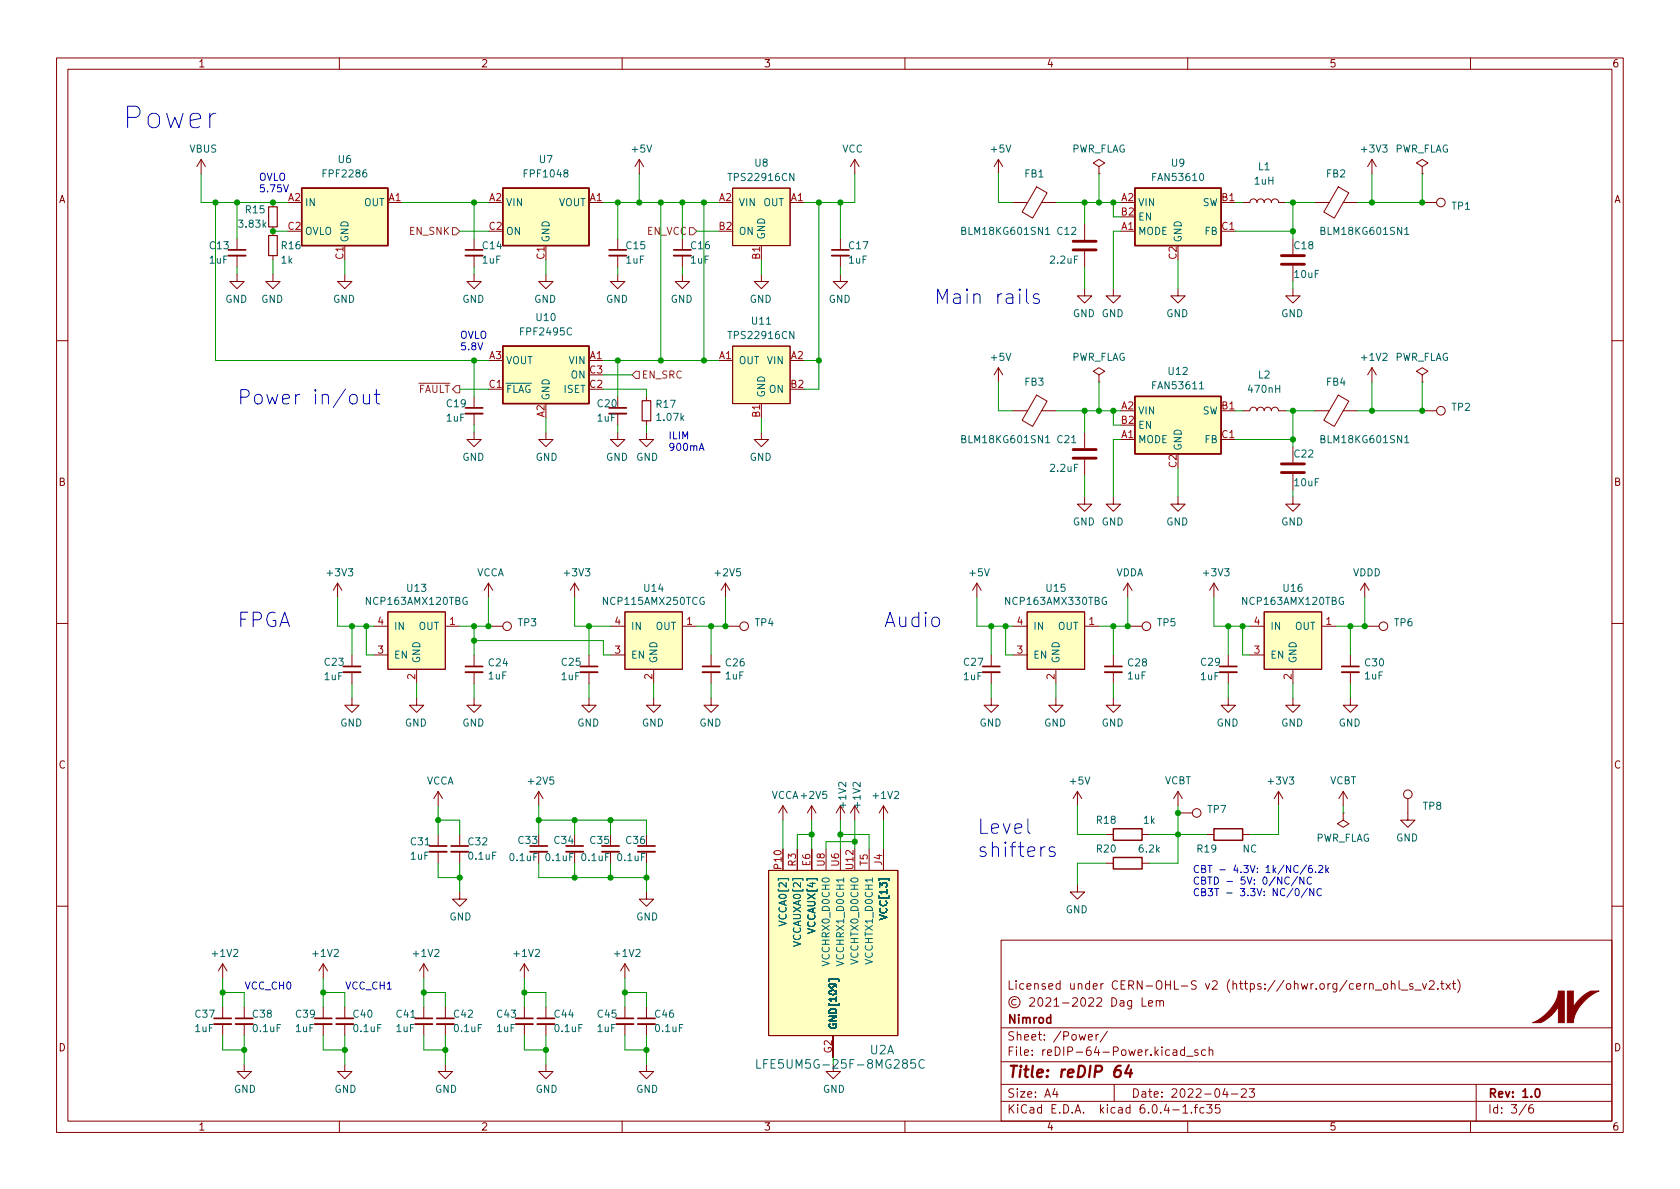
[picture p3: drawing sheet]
<svg xmlns="http://www.w3.org/2000/svg" width="297mm" height="210mm" viewBox="0 0 297 210" stroke-linecap="round" stroke-linejoin="round" font-family="sans-serif">
<g fill="none" stroke="#840000" stroke-width=".18">
<path d="M10 10.2h277v190.1h-277zM12 12.2h273v186.1h-273zM60 10.2v2M110 10.2v2M160 10.2v2M210 10.2v2M260 10.2v2M35.6 28.2l-.8 1.3M35.6 28.2v2.5M35.6 28.2l.7 1.3M48.3 35.8v.8M113 28.2l-.7 1.3"/>
<path d="M113 28.2v2.5M113 28.2l.8 1.3M129.5 33.3h10.2v10.1h-10.2zM151.1 28.2l.8 1.3M151.1 28.2v2.5M151.1 28.2l-.7 1.3M176.5 28.2v2.5M176.5 28.2l-.7 1.3M176.5 28.2l.8 1.3M179.1 35.8h2.6M183.3 33l1.8 1.1-2.5 4.5-1.9-1.1zM184.1 35.8h2.6"/>
<path d="M191.8 39.6v2.8M194.3 29.5l1-.7-1-.6-1 .6 1 .7v1.2M194.3 30.7h.1M219.7 35.8h1.3a.64 .64 0 0 1 .6-.6 .64 .64 0 0 1 .6 .6 .64 .64 0 0 1 .7-.6 .64 .64 0 0 1 .6 .6 .64 .64 0 0 1 .7-.6 .64 .64 0 0 1 .6 .6 .64 .64 0 0 1 .6-.6 .64 .64 0 0 1 .7 .6h1.2M232.4 35.8h2.6M236.6 33l1.9 1.1-2.6 4.5-1.8-1.1zM237.5 35.8h2.5M242.6 28.2v2.5M242.6 28.2l-.8 1.3M242.6 28.2l.7 1.3M251.5 29.5l1-.7-1-.6-1.1 .6 1.1 .7v1.2M251.5 30.7h.1"/>
<path d="M251.5 35.8h2.5M41.9 48.5v1.3h-1.3l1.3 1.2 1.3-1.2h-1.3M41.9 42.2v2M41.9 45.2v2M48.3 48.5v1.3h-1.3l1.3 1.2 1.2-1.2h-1.2M48.3 40.1v1.6M48.3 45.2v.8M61 48.5v1.3h-1.3l1.3 1.2 1.2-1.2h-1.2M83.8 48.5v1.3h-1.3l1.3 1.2 1.3-1.2h-1.3M83.8 42.2v2M83.8 45.2v2M96.5 48.5v1.3h-1.3l1.3 1.2 1.3-1.2h-1.3"/>
<path d="M109.2 48.5v1.3h-1.3l1.3 1.2 1.3-1.2h-1.3M109.2 42.2v2M109.2 45.2v2M120.6 48.5v1.3h-1.2l1.2 1.2 1.3-1.2h-1.3M120.6 42.2v2M120.6 45.2v2M134.6 48.5v1.3h-1.3l1.3 1.2 1.3-1.2h-1.3M148.6 48.5v1.3h-1.3l1.3 1.2 1.3-1.2h-1.3M148.6 42.2v2M148.6 45.2v2M191.8 51v1.3h-1.3l1.3 1.3 1.2-1.3h-1.2M191.8 44.4v2.8"/>
<path d="M196.8 51v1.3h-1.2l1.2 1.3 1.3-1.3h-1.3M208.3 51v1.3h-1.3l1.3 1.3 1.2-1.3h-1.2M228.6 51v1.3h-1.3l1.3 1.3 1.3-1.3h-1.3M228.6 42.2v2.8M228.6 47v2.8M10 60.2h2M83.8 76.4v1.3h-1.3l1.3 1.3 1.3-1.3h-1.3M83.8 70.1v2M83.8 73.1v2.1M96.5 76.4v1.3h1.3l-1.3 1.3-1.3-1.3h1.3M109.2 76.4v1.3h-1.3l1.3 1.3 1.3-1.3h-1.3M114.3 76.4v1.3h1.3l-1.3 1.3-1.3-1.3h1.3"/>
<path d="M114.3 70.1v.8M114.3 74.4v.8M129.5 61.2h10.2v10.2h-10.2zM134.6 76.4v1.3h-1.3l1.3 1.3 1.3-1.3h-1.3M176.5 65l-.7 1.3M176.5 65v2.6M176.5 65l.8 1.3M179.1 72.6h2.6M183.3 69.9l1.8 1-2.5 4.5-1.9-1.1zM184.1 72.6h2.6M191.8 76.4v2.8M194.3 66.3l1-.6-1-.7-1 .7 1 .6v1.3"/>
<path d="M194.3 67.6h.1M219.7 72.6h1.3a.64 .64 0 0 1 .6-.6 .64 .64 0 0 1 .6 .6 .64 .64 0 0 1 .7-.6 .64 .64 0 0 1 .6 .6 .64 .64 0 0 1 .7-.6 .64 .64 0 0 1 .6 .6 .64 .64 0 0 1 .6-.6 .64 .64 0 0 1 .7 .6h1.2M228.6 79v2.8M232.4 72.6h2.6M236.6 69.9l1.9 1-2.6 4.5-1.8-1.1zM237.5 72.6h2.5M242.6 65l-.8 1.3M242.6 65v2.6M242.6 65l.7 1.3M251.5 66.3l1-.6-1-.7-1.1 .7 1.1 .6v1.3M251.5 67.6h.1M251.5 72.6h2.5"/>
<path d="M285 60.2h2M191.8 87.9v1.2h-1.3l1.3 1.3 1.2-1.3h-1.2M191.8 81.3v2.8M196.8 87.9v1.2h-1.2l1.2 1.3 1.3-1.3h-1.3M208.3 87.9v1.2h-1.3l1.3 1.3 1.2-1.3h-1.2M228.6 87.9v1.2h-1.3l1.3 1.3 1.3-1.3h-1.3M228.6 83.8v2.8M10 110.2h2M59.7 103.1l-.8 1.3M59.7 103.1v2.6M59.7 103.1l.8 1.3M62.2 115.8v2.1"/>
<path d="M62.2 118.9v2M66 110.7h2.6M66 115.8h2.6M68.6 108.2h10.1v10.2h-10.1zM73.7 118.4v2.5M78.7 110.7h2.6M83.8 115.8v2.1M83.8 118.9v2M86.4 110.7h2.5M86.4 103.1l-.8 1.3M86.4 103.1v2.6M86.4 103.1l.7 1.3"/>
<path d="M101.6 103.1l-.8 1.3M101.6 103.1v2.6M101.6 103.1l.8 1.3M104.1 115.8v2.1M104.1 118.9v2M107.9 110.7h2.6M107.9 115.8h2.6M110.5 108.2h10.1v10.2h-10.1zM115.6 118.4v2.5M120.6 110.7h2.6M125.7 115.8v2.1M125.7 118.9v2"/>
<path d="M128.3 110.7h2.5M128.3 103.1l-.8 1.3M128.3 103.1v2.6M128.3 103.1l.7 1.3M172.7 103.1l-.7 1.3M172.7 103.1v2.6M172.7 103.1l.8 1.3M175.3 115.8v2.1M175.3 118.9v2M179.1 110.7h2.5M179.1 115.8h2.5M181.6 108.2h10.2v10.2h-10.2z"/>
<path d="M186.7 118.4v2.5M191.8 110.7h2.5M196.8 115.8v2.1M196.8 118.9v2M199.4 110.7h2.5M199.4 103.1l-.8 1.3M199.4 103.1v2.6M199.4 103.1l.8 1.3M214.6 103.1l-.7 1.3M214.6 103.1v2.6M214.6 103.1l.8 1.3M217.2 115.8v2.1"/>
<path d="M217.2 118.9v2M221 110.7h2.5M221 115.8h2.5M223.5 108.2h10.2v10.2h-10.2zM228.6 118.4v2.5M233.7 110.7h2.5M238.8 115.8v2.1M238.8 118.9v2M241.3 110.7h2.5M241.3 103.1l-.8 1.3M241.3 103.1v2.6M241.3 103.1l.8 1.3"/>
<path d="M285 110.2h2M62.2 123.4v1.3h-1.2l1.2 1.3 1.3-1.3h-1.3M73.7 123.4v1.3h-1.3l1.3 1.3 1.2-1.3h-1.2M77.5 139.9v2.6M77.5 139.9l-.8 1.3M77.5 139.9l.7 1.3M83.8 123.4v1.3h-1.3l1.3 1.3 1.3-1.3h-1.3M95.2 139.9l-.7 1.3M95.2 139.9v2.6M95.2 139.9l.8 1.3M104.1 123.4v1.3h-1.2l1.2 1.3 1.3-1.3h-1.3M115.6 123.4v1.3h-1.3l1.3 1.3 1.2-1.3h-1.2"/>
<path d="M125.7 123.4v1.3h-1.2l1.2 1.3 1.3-1.3h-1.3M175.3 123.4v1.3h-1.3l1.3 1.3 1.2-1.3h-1.2M186.7 123.4v1.3h-1.3l1.3 1.3 1.3-1.3h-1.3M190.5 139.9l-.8 1.3M190.5 139.9v2.6M190.5 139.9l.8 1.3M196.8 123.4v1.3h-1.2l1.2 1.3 1.3-1.3h-1.3M208.3 139.9l-.8 1.3M208.3 139.9v2.6M208.3 139.9l.7 1.3M217.2 123.4v1.3h-1.3l1.3 1.3 1.2-1.3h-1.2M226.1 139.9l-.8 1.3"/>
<path d="M226.1 139.9v2.6M226.1 139.9l.7 1.3M228.6 123.4v1.3h-1.3l1.3 1.3 1.3-1.3h-1.3M237.5 139.9l-.8 1.3M237.5 139.9v2.6M237.5 139.9l.8 1.3M238.8 123.4v1.3h-1.3l1.3 1.3 1.2-1.3h-1.2M77.5 147.6v2M77.5 150.6v2M81.3 157.7v1.3h1.2l-1.2 1.3-1.3-1.3h1.3M81.3 147.6v2M81.3 150.6v2"/>
<path d="M114.3 157.7v1.3h1.3l-1.3 1.3-1.3-1.3h1.3M135.9 153.9h22.8v29.2h-22.8zM138.4 142.5l-.7 1.3M138.4 142.5v2.5M138.4 150.1v3.8M138.4 142.5l.8 1.3M141 150.1v3.8M143.5 142.5l-.8 1.3M143.5 142.5v2.5M143.5 150.1v3.8M143.5 142.5l.8 1.3M146 150.1v3.8"/>
<path d="M148.6 142.5v2.5M148.6 150.1v3.8M148.6 142.5l-.8 1.3M148.6 142.5l.8 1.3M151.1 142.5v2.5M151.1 150.1v3.8M151.1 142.5l-.7 1.3M151.1 142.5l.8 1.3M153.7 150.1v3.8M156.2 142.5l-.8 1.3M156.2 142.5v2.5M156.2 150.1v3.8"/>
<path d="M156.2 142.5l.8 1.3M190.5 156.5v1.2h-1.3l1.3 1.3 1.3-1.3h-1.3M195.6 152.6h1.2M195.6 147.6h1.2M201.9 152.6h1.3M201.9 147.6h1.3M208.3 143.8h2.5M213.4 147.6h1.2M219.7 147.6h1.3M237.5 143.8v1.2l1 .7-1 .6-1-.6 1-.7M237.5 143.8h.1M248.9 141.2v3.8h-1.3l1.3 1.3 1.3-1.3h-1.3"/>
<path d="M10 160.2h2M39.4 170.4v2.6M39.4 178v2.1M39.4 170.4l-.8 1.3M39.4 170.4l.7 1.3M43.2 178v2.1M57.1 170.4v2.6M57.1 178v2.1M57.1 170.4l-.7 1.3M57.1 170.4l.8 1.3M61 178v2.1M74.9 170.4v2.6"/>
<path d="M74.9 178v2.1M74.9 170.4l-.7 1.3M74.9 170.4l.8 1.3M78.7 178v2.1M92.7 170.4l-.8 1.3M92.7 170.4v2.6M92.7 178v2.1M92.7 170.4l.8 1.3M96.5 178v2.1M110.5 170.4l-.8 1.3M110.5 170.4v2.6M110.5 178v2.1"/>
<path d="M110.5 170.4l.8 1.3M114.3 178v2.1M177 166.3h108v32h-108zM179.6 176.8a.52 .52 0 0 0-.8 .4 .52 .52 0 0 0 .8 .4M182.1 176.6l.5-.2 .3 .2v.3l-.9 1h.9M183.6 176.6l.3-.2a.81 .81 0 0 1 .5 .7 .81 .81 0 0 1-.3 .8h-.1a.81 .81 0 0 1-.4-1.3zM184.9 176.6l.6-.2 .2 .2 .1 .3-.9 1h.9M186.4 176.9l.4-.5v1.5M186.4 177.9h.8M187.9 177.4h1.1M189.6 176.6l.6-.2 .2 .2 .1 .3-.9 1h.9M191.2 176.6l.2-.2a.81 .81 0 0 1 .6 .7 .81 .81 0 0 1-.3 .8h-.1a.81 .81 0 0 1-.4-1.3z"/>
<path d="M192.5 176.6l.6-.2 .2 .2 .1 .3-1 1h1M193.9 176.6l.6-.2 .2 .2 .1 .3-.9 1h.9M196.6 176.4a.76 .76 0 0 1 .8 .8 .76 .76 0 0 1-.8 .7zM198.1 177h.5l.1 .9M198.7 177.3l-.5 .1a.29 .29 0 0 0-.2 .2 .29 .29 0 0 0 .2 .3h.5M200.1 176.9v1.2l-.3 .3h-.4M200.1 177l-.5-.1-.2 .3v.4l.1 .3h.6M201.9 176.4v1.5h.7M203.1 177.4l.7-.1-.1-.3-.4-.1-.2 .2v.8h.6M204.4 177.1l.2-.2 .4 .1 .1 .9M204.4 176.9v1M205.1 177.1l.2-.2 .3 .1 .1 .9"/>
<path d="M242.1 174.1l.3-.2 .3 .1 .1 .9M243.1 175.1h1.2M244.7 174l.4-.1 .3 .3v.4l-.3 .3h-.4l-.1-.3v-.4zM246 174.1l.2-.2 .4 .1v.9M246 173.4v1.5M247.4 173.4v1.3l.2 .2M247.8 175.1h1.1M249.8 174l-.4-.1-.2 .2 .1 .3 .5 .1v.4h-.6M250.1 175.1h1.2M251.5 173.9l.4 1 .3-1M252.7 173.6l.6-.2 .2 .2 .1 .3-1 1h1M254.2 174.8v.1"/>
<path d="M254.7 173.9h.6M254.9 173.4v1.3l.4 .2M255.7 173.9l.7 1M256.4 173.9l-.7 1M256.8 173.9h.6M257 173.4v1.3l.4 .2M257.7 173.2a1.72 1.72 0 0 1 0 2.3M285 160.2h2M39.4 181.1v2M43.2 188.2v1.3h1.2l-1.2 1.2-1.3-1.2h1.3M43.2 181.1v2M57.1 181.1v2"/>
<path d="M60 198.3v2M61 188.2v1.3h1.2l-1.2 1.2-1.3-1.2h1.3M61 181.1v2M74.9 181.1v2M78.7 188.2v1.3h1.3l-1.3 1.2-1.2-1.2h1.2M78.7 181.1v2M92.7 181.1v2M96.5 188.2v1.3h1.3l-1.3 1.2-1.3-1.2h1.3M96.5 181.1v2M110 198.3v2M110.5 181.1v2M114.3 188.2v1.3h1.3l-1.3 1.2-1.3-1.2h1.3"/>
<path d="M114.3 181.1v2M147.3 188.2v1.3h1.3l-1.3 1.2-1.3-1.2h1.3M147.3 183.1v3.8M160 198.3v2M177 194.8h108M177 191.8h108M177 187.8h108M177 181.8h108M186.5 192.5l-.4 1h1M186.9 193v1M192.4 183.4l.7-.1v-.3l-.5-.1-.2 .2 .1 .8h.6M193.8 182.9v1"/>
<path d="M194.2 182.9l-.3 .1-.1 .2M195.8 182.4l-1.3 1.9M197 191.8v3M207.4 185.7h.6l.1 .9M208.1 186l-.5 .1a.29 .29 0 0 0-.2 .2 .29 .29 0 0 0 .2 .3h.5M209.1 195.8l.5-.5v1.5M209.1 196.8h.9M209.4 185.7l-.4-.1-.3 .3v.4l.2 .3h.5M209.4 185.1v1.5M209.8 186.8h1.1M210 198.3v2M210.6 196.7v.1"/>
<path d="M211.1 195.8h.6M211.7 195.3l-.3 .2v1.3M211.8 185.7l-.4-.1-.2 .2 .1 .3 .5 .1v.4h-.6M212.9 195.9l-.5-.1-.3 .3v.4l.2 .3h.6M213.1 185.7l-.4-.1-.3 .3v.4l.2 .3h.5M213.4 195.3h.9l-.5 .6 .4 .1v.7l-.2 .1h-.4l-.2-.1M213.8 185.8l.2-.2 .4 .1v.9M213.8 185.1v1.5M215.6 195.3h-.7v.7l.2-.1 .5 .1 .1 .2-.1 .5-.2 .1-.5-.1M216.6 192.5l-.4 1h.9M216.9 193v1M217.7 193.5h1.2"/>
<path d="M219.5 192.7l.6-.2 .2 .2 .1 .3-1 1h1M220.9 192.5h.9l-.5 .6 .4 .1v.7l-.2 .1h-.4l-.2-.1M260 198.3v2M261 191.8v6.5M269.9 195.3l-1.3 1.9M271 195.3a.6 .6 0 0 0-.7 .7v.5l.1 .3h.5l.2-.1 .1-.5-.2-.2-.4-.1-.3 .3"/>
<circle cx="254.8" cy="35.8" r=".76"/>
<circle cx="254.8" cy="72.6" r=".76"/>
<circle cx="89.7" cy="110.7" r=".76"/>
<circle cx="131.6" cy="110.7" r=".76"/>
<circle cx="202.7" cy="110.7" r=".76"/>
<circle cx="244.6" cy="110.7" r=".76"/>
<circle cx="211.6" cy="143.8" r=".76"/>
<circle cx="248.9" cy="140.5" r=".76"/>
<circle cx="179.4" cy="177.2" r="1"/>
</g>
<g fill="none" stroke="#840000" stroke-width=".3">
<path d="M40.4 44.2h3M82.3 44.2h3M107.7 44.2h3M119.1 44.2h3.1M147.1 44.2h3M82.3 72.1h3M107.7 72.1h3M60.7 117.9h3.1M82.3 117.9h3M102.6 117.9h3.1M124.2 117.9h3.1M173.7 117.9h3.1"/>
<path d="M195.3 117.9h3.1M215.6 117.9h3.1M237.2 117.9h3.1M75.9 149.6h3.1M79.8 149.6h3M93.7 149.6h3.1M100.1 149.6h3M106.4 149.6h3.1M112.8 149.6h3M37.8 180.1h3.1M41.7 180.1h3M55.6 180.1h3.1"/>
<path d="M59.4 180.1h3.1M73.4 180.1h3.1M77.2 180.1h3.1M91.2 180.1h3M95 180.1h3M109 180.1h3M112.8 180.1h3M271.6 192.6l.2-.1a.82 .82 0 0 1 .6 .7 .82 .82 0 0 1-.3 .8h-.2a.81 .81 0 0 1-.6-.6 .81 .81 0 0 1 .3-.8z"/>
</g>
<path d="M198.1 188.5a.91 .91 0 0 0-1 .8l-.1 .8 .1 .3a.66 .66 0 0 0 1-.3l.1-.5-.2-.3a.66 .66 0 0 0-1 .3M199.6 188.4l-.7 1.4h1.3M200 189.1l-.2 1.4" fill="none" stroke="#840000" stroke-width=".4"/>
<g fill="#ffffc2" stroke="#ffffc2" stroke-width=".18">
<path d="M110.5 108.2h10.1v10.2h-10.1z"/>
<path d="M200.7 70.1h15.2v10.2h-15.2z"/>
<path d="M53.3 33.3h15.3v10.1h-15.3z"/>
<path d="M223.5 108.2h10.2v10.2h-10.2z"/>
<path d="M181.6 108.2h10.2v10.2h-10.2z"/>
<path d="M88.9 33.3h15.2v10.1h-15.2z"/>
<path d="M200.7 33.3h15.2v10.1h-15.2z"/>
<path d="M88.9 61.2h15.2v10.2h-15.2z"/>
<path d="M129.5 33.3h10.2v10.1h-10.2z"/>
<path d="M129.5 61.2h10.2v10.2h-10.2z"/>
<path d="M68.6 108.2h10.1v10.2h-10.1z"/>
<path d="M135.9 153.9h22.8v29.2h-22.8z"/>
</g>
<path d="M189.7 44.2h4.1M189.7 42.7h4.1M226.6 46.7h4M226.6 45.2h4M189.7 79.5h4.1M189.7 81h4.1M226.6 83.6h4M226.6 82h4" fill="none" stroke="#840000" stroke-width=".51"/>
<g fill="none" stroke="#840000" stroke-width=".33">
<path d="M40.4 45.2h3M82.3 45.2h3M107.7 45.2h3M119.1 45.2h3.1M147.1 45.2h3M82.3 73.1h3M107.7 73.1h3M60.7 118.9h3.1M82.3 118.9h3M102.6 118.9h3.1M124.2 118.9h3.1M173.7 118.9h3.1"/>
<path d="M195.3 118.9h3.1M215.6 118.9h3.1M237.2 118.9h3.1M75.9 150.6h3.1M79.8 150.6h3M93.7 150.6h3.1M100.1 150.6h3M106.4 150.6h3.1M112.8 150.6h3M37.8 181.1h3.1M41.7 181.1h3M55.6 181.1h3.1"/>
<path d="M59.4 181.1h3.1M73.4 181.1h3.1M77.2 181.1h3.1M91.2 181.1h3M95 181.1h3M109 181.1h3M112.8 181.1h3"/>
</g>
<path d="M47.5 36.6h1.5v3.5h-1.5zM47.5 41.7h1.5v3.5h-1.5zM113.5 70.9h1.6v3.5h-1.6z" fill="none" stroke="#840000" stroke-width=".2"/>
<path d="M53.3 33.3h15.3v10.1h-15.3zM88.9 33.3h15.2v10.1h-15.2zM200.7 33.3h15.2v10.1h-15.2zM88.9 61.2h15.2v10.2h-15.2zM200.7 70.1h15.2v10.2h-15.2zM196.8 151.6h5.1v2.1h-5.1zM196.8 146.6h5.1v2h-5.1zM214.6 146.6h5.1v2h-5.1z" fill="none" stroke="#840000" stroke-width=".25"/>
<g fill="none" stroke="#006464" stroke-width=".18">
<path d="M184.9 40.6l.3-.4v1.3M184.9 41.5h.7M248.4 40.6l.3-.4v1.3M248.4 41.5h.7M184.9 77.4l.3-.4v1.3M184.9 78.3h.7M212.1 68.8h.7M248.4 77.4l.3-.4v1.3M248.4 78.3h.7M82.5 105.7a.59 .59 0 0 0-.7 .6 .59 .59 0 0 0 .7 .5l.1-.5h-.2M195.6 105.7a.59 .59 0 0 0-.8 .6 .59 .59 0 0 0 .8 .5v-.5h-.2M237.5 105.7a.59 .59 0 0 0-.7 .6 .59 .59 0 0 0 .7 .5l.1-.5h-.3"/>
<path d="M137.7 162.9l1.3 .4-1.3 .4M145.4 169.9l1.2 .5-1.2 .4M146.5 173.5v-.3h1.8v.3M147.9 169.9l1.3 .5-1.3 .4M155.5 161.8l1.3 .4-1.3 .4M133.8 187.4v1.5h.7M163.4 187.5a.61 .61 0 0 0-.7 0 .61 .61 0 0 0-.2 .7 .57 .57 0 0 0 .3 .6 .57 .57 0 0 0 .6 0"/>
</g>
<g fill="#840000" stroke="#840000" stroke-width=".18">
<path d="M275.5 175.3h1.1v5.5h-1.1v-2.8a6.9 6.9 0 0 1-3.2 2.8h-1.3a7.7 7.7 0 0 0 4.5-5.1z"/>
<path d="M277.1 175.3h1.1v2.8a6.7 6.7 0 0 1 3.2-2.8h1.3a7.9 7.9 0 0 0-4.5 5.1v.4h-1.1z"/>
</g>
<path d="M80 40.3h.6l.7 .6-.7 .6h-.6zM121.9 40.3h.7l.6 .6-.6 .6h-.7zM80 68.8l.6-.6h.7v1.3h-.7zM111.8 66.3l.6-.6h.6v1.2h-.6z" fill="none" stroke="#725600" stroke-width=".18"/>
<g fill="none" stroke="#0000c2" stroke-width=".18">
<path d="M50.2 32.7l.4 1.2 .4-1.2M181.5 51.1v2.2l.4 .4M183.7 52.1l-.6-.1-.4 .3 .1 .4 .9 .2 .1 .3-.1 .3-.3 .2-.7-.2M61.9 70a.69 .69 0 0 1 .7-.3 .69 .69 0 0 1 .6 .5v.8a.69 .69 0 0 1-.7 .5 .69 .69 0 0 1-.7-.5v-.8zM64.2 69.7v1.4l.2 .2a.69 .69 0 0 0 .9-.1M65.3 69.7v1.7M66.2 69.7h.9M66.5 68.9v2.2l.2 .2 .4 .1M123.6 79.7l.5-1.3 .4 1.3M123.8 79.3h.6M186.5 149.9l-.6-.1-.4 .3 .1 .4 .9 .2 .1 .3-.1 .3-.3 .1-.7-.1M229.2 157.2l.1-.1a.68 .68 0 0 1 .4 .7 .68 .68 0 0 1-.4 .6 .84 .84 0 0 1-.1-1.2z"/>
<path d="M229.4 155l-1.1 1.7M230.6 155.1v1.3l-.8-1.3v1.3M231 153l-1.1 1.6M231.2 157.1l-1.1 1.6M231.9 155.2a.6 .6 0 0 0-.9 .4 .6 .6 0 0 0 .6 .8l.3-.2M231.9 153l-.3 .1a.86 .86 0 0 0 0 1.2l.4-.1 .1-.4-.3-.3h-.2l-.3 .3M232.3 157.1v1.3l-.7-1.3v1.3M232.6 154.2v.1M233.2 153.2l.4-.2 .3 .4-.8 .9h.8M233.6 157.2a.6 .6 0 0 0-.8 .5 .6 .6 0 0 0 .6 .7l.2-.1M234.4 153v1.3M234.5 153.8l.4 .5"/>
<path d="M234.9 153.5l-.5 .4"/>
</g>
<g fill="none" stroke="#009600" stroke-width=".18">
<path d="M35.6 30.7v5.1h15.2M38.1 35.8v27.9h48.3M41.9 35.8v6.4M71.1 35.8h15.3M83.8 35.8v6.4M106.7 35.8h20.3M109.2 35.8v6.4M113 30.7v5.1M116.8 35.8v27.9M120.6 35.8v6.4M124.5 35.8v27.9M144.8 35.8v33h-2.6"/>
<path d="M148.6 35.8v6.4M151.1 30.7v5.1h-8.9M176.5 30.7v5.1h2.6M186.7 35.8h11.4M191.8 35.8v3.8M194.3 30.7v5.1M196.8 35.8v2.5h1.3M218.4 35.8h1.3M227.3 35.8h5.1M228.6 35.8v6.4M242.6 30.7v5.1M251.5 30.7v5.1h-11.5"/>
<path d="M41.9 47.2v1.3M48.3 40.9h2.5M48.3 46v2.5M61 46v2.5M81.3 40.9h5.1M83.8 47.2v1.3M96.5 46v2.5M109.2 47.2v1.3M120.6 47.2v1.3M123.2 40.9h3.8M134.6 46v2.5M148.6 47.2v1.3"/>
<path d="M191.8 47.2v3.8M198.1 40.9h-1.3v10.1M208.3 46v5M218.4 40.9h10.2M228.6 49.8v1.2M81.3 68.8h5.1M83.8 63.7v6.4M83.8 75.2v1.2M96.5 73.9v2.5M106.7 63.7h20.3M106.7 68.8h7.6v1.3M106.7 66.3h5.1"/>
<path d="M109.2 63.7v6.4M109.2 75.2v1.2M114.3 75.2v1.2M134.6 73.9v2.5M142.2 63.7h2.6M176.5 67.6v5h2.6M186.7 72.6h11.4M191.8 72.6v3.8M194.3 67.6v5M196.8 72.6v2.6h1.3M198.1 77.7h-1.3v10.2M218.4 72.6h1.3"/>
<path d="M218.4 77.7h10.2M227.3 72.6h5.1M228.6 72.6v6.4M242.6 67.6v5M251.5 67.6v5h-11.5M191.8 84.1v3.8M208.3 82.8v5.1M228.6 86.6v1.3M59.7 105.7v5h6.3M62.2 110.7v5.1M64.8 110.7v5.1h1.2M83.8 113.3h22.9v2.5h1.2"/>
<path d="M83.8 110.7v5.1M86.4 105.7v5h-5.1M101.6 105.7v5h6.3M104.1 110.7v5.1M125.7 110.7v5.1M128.3 105.7v5h-5.1M172.7 105.7v5h6.4M175.3 110.7v5.1M177.8 110.7v5.1h1.3M196.8 110.7v5.1M199.4 105.7v5h-5.1M214.6 105.7v5h6.4"/>
<path d="M217.2 110.7v5.1M219.7 110.7v5.1h1.3M238.8 110.7v5.1M241.3 105.7v5h-5.1M62.2 120.9v2.5M73.7 120.9v2.5M83.8 120.9v2.5M104.1 120.9v2.5M115.6 120.9v2.5M125.7 120.9v2.5M175.3 120.9v2.5M186.7 120.9v2.5"/>
<path d="M196.8 120.9v2.5M217.2 120.9v2.5M228.6 120.9v2.5M238.8 120.9v2.5M77.5 142.5v5.1M77.5 152.6v2.6h3.8M77.5 145h3.8v2.6M81.3 152.6v5.1M95.2 145h19.1v2.6M95.2 142.5v5.1M95.2 152.6v2.6h19.1M101.6 145v2.6"/>
<path d="M101.6 152.6v2.6M107.9 145v2.6M107.9 152.6v2.6M114.3 152.6v5.1M138.4 145v5.1M143.5 147.6h-2.5v2.5M143.5 145v5.1M148.6 147.6h5.1v2.5M148.6 145v5.1M151.1 148.8h-5.1v1.3M151.1 145v5.1M156.2 145v5.1"/>
<path d="M190.5 142.5v5.1h5.1M195.6 152.6h-5.1v3.9M203.2 147.6h10.2M208.3 142.5v10.1h-5.1M226.1 142.5v5.1h-5.1M237.5 142.5v1.3M39.4 175.5h3.8v2.5M39.4 173v5M57.1 175.5h3.9v2.5M57.1 173v5M74.9 175.5h3.8v2.5M74.9 173v5"/>
<path d="M92.7 173v5M92.7 175.5h3.8v2.5M110.5 175.5h3.8v2.5M110.5 173v5M39.4 183.1v2.6h3.8M43.2 183.1v5.1M57.1 183.1v2.6h3.9M61 183.1v5.1M74.9 183.1v2.6h3.8M78.7 183.1v5.1M92.7 183.1v2.6h3.8M96.5 183.1v5.1"/>
<path d="M110.5 183.1v2.6h3.8M114.3 183.1v5.1"/>
</g>
<g fill="#009600" stroke="#009600" stroke-width=".18">
<circle cx="107.9" cy="155.2" r=".46"/>
<circle cx="95.2" cy="145" r=".46"/>
<circle cx="107.9" cy="145" r=".46"/>
<circle cx="101.6" cy="145" r=".46"/>
<circle cx="101.6" cy="155.2" r=".46"/>
<circle cx="114.3" cy="155.2" r=".46"/>
<circle cx="81.3" cy="155.2" r=".46"/>
<circle cx="74.9" cy="175.5" r=".46"/>
<circle cx="62.2" cy="110.7" r=".46"/>
<circle cx="64.8" cy="110.7" r=".46"/>
<circle cx="92.7" cy="175.5" r=".46"/>
<circle cx="110.5" cy="175.5" r=".46"/>
<circle cx="114.3" cy="185.7" r=".46"/>
<circle cx="96.5" cy="185.7" r=".46"/>
<circle cx="61" cy="185.7" r=".46"/>
<circle cx="43.2" cy="185.7" r=".46"/>
<circle cx="57.1" cy="175.5" r=".46"/>
<circle cx="78.7" cy="185.7" r=".46"/>
<circle cx="39.4" cy="175.5" r=".46"/>
<circle cx="83.8" cy="63.7" r=".46"/>
<circle cx="83.8" cy="110.7" r=".46"/>
<circle cx="77.5" cy="145" r=".46"/>
<circle cx="86.4" cy="110.7" r=".46"/>
<circle cx="83.8" cy="113.3" r=".46"/>
<circle cx="104.1" cy="110.7" r=".46"/>
<circle cx="128.3" cy="110.7" r=".46"/>
<circle cx="125.7" cy="110.7" r=".46"/>
<circle cx="48.3" cy="40.9" r=".46"/>
<circle cx="48.3" cy="35.8" r=".46"/>
<circle cx="38.1" cy="35.8" r=".46"/>
<circle cx="41.9" cy="35.8" r=".46"/>
<circle cx="109.2" cy="63.7" r=".46"/>
<circle cx="83.8" cy="35.8" r=".46"/>
<circle cx="113" cy="35.8" r=".46"/>
<circle cx="109.2" cy="35.8" r=".46"/>
<circle cx="116.8" cy="63.7" r=".46"/>
<circle cx="194.3" cy="35.8" r=".46"/>
<circle cx="191.8" cy="35.8" r=".46"/>
<circle cx="196.8" cy="35.8" r=".46"/>
<circle cx="148.6" cy="35.8" r=".46"/>
<circle cx="191.8" cy="72.6" r=".46"/>
<circle cx="208.3" cy="143.8" r=".46"/>
<circle cx="208.3" cy="147.6" r=".46"/>
<circle cx="177.8" cy="110.7" r=".46"/>
<circle cx="228.6" cy="72.6" r=".46"/>
<circle cx="228.6" cy="77.7" r=".46"/>
<circle cx="228.6" cy="40.9" r=".46"/>
<circle cx="194.3" cy="72.6" r=".46"/>
<circle cx="196.8" cy="72.6" r=".46"/>
<circle cx="217.2" cy="110.7" r=".46"/>
<circle cx="199.4" cy="110.7" r=".46"/>
<circle cx="196.8" cy="110.7" r=".46"/>
<circle cx="219.7" cy="110.7" r=".46"/>
<circle cx="144.8" cy="63.7" r=".46"/>
<circle cx="144.8" cy="35.8" r=".46"/>
<circle cx="124.5" cy="35.8" r=".46"/>
<circle cx="116.8" cy="35.8" r=".46"/>
<circle cx="120.6" cy="35.8" r=".46"/>
<circle cx="124.5" cy="63.7" r=".46"/>
<circle cx="175.3" cy="110.7" r=".46"/>
<circle cx="148.6" cy="147.6" r=".46"/>
<circle cx="151.1" cy="148.8" r=".46"/>
<circle cx="143.5" cy="147.6" r=".46"/>
<circle cx="228.6" cy="35.8" r=".46"/>
<circle cx="242.6" cy="35.8" r=".46"/>
<circle cx="242.6" cy="72.6" r=".46"/>
<circle cx="251.5" cy="72.6" r=".46"/>
<circle cx="251.5" cy="35.8" r=".46"/>
<circle cx="241.3" cy="110.7" r=".46"/>
<circle cx="238.8" cy="110.7" r=".46"/>
</g>
<text font-size="5.3" fill="#0000c2" x="21.6" y="22.8">Power</text>
<g font-size="3.5" fill="#0000c2">
<text x="165.1" y="53.8">Main rails</text>
<text x="41.9" y="71.6">Power in/out</text>
<text x="41.9" y="110.9">FPGA</text>
<text x="156.2" y="110.9">Audio</text>
<text x="172.7" y="147.5">Level</text>
<text x="172.7" y="151.6">shifters</text>
</g>
<text font-size="2.8" fill="#840000" x="178" y="190.6">Title: reDIP 64</text>
<g font-size="2.1" fill="#840000">
<text x="178" y="175">Licensed under CERN-OHL-S v2 (https://ohwr.org/cern_ohl_s_v2.txt)</text>
<text x="178" y="184">Sheet: /Power/</text>
<text x="178" y="181">Nimrod</text>
<text x="178" y="186.7">File: reDIP-64-Power.kicad_sch</text>
<text x="178" y="196.9">KiCad E.D.A. kicad 6.0.4-1.fc35</text>
<text x="178" y="194.1">Size: A4</text>
<text x="200" y="194.1">Date: 2022-04-23</text>
<text x="263" y="194.1">Rev: 1.0</text>
<text x="263" y="196.9">Id: 3/6</text>
</g>
<text font-size="2.1" fill="#009600" x="135.5" y="189">LFE5UM5G-25F-8MG285C</text>
<text font-size="2.1" fill="#006464" x="153.8" y="186.4">U2A</text>
<g font-size="1.8" fill="#840000">
<text x="35" y="11.9">1</text>
<text x="85" y="11.9">2</text>
<text x="135" y="11.9">3</text>
<text x="185" y="11.9">4</text>
<text x="235" y="11.9">5</text>
<text x="285" y="11.9">6</text>
<text x="10.3" y="35.9">A</text>
<text x="285.3" y="35.9">A</text>
<text x="10.3" y="85.9">B</text>
<text x="285.3" y="85.9">B</text>
<text x="10.3" y="135.9">C</text>
<text x="285.3" y="135.9">C</text>
<text x="10.3" y="185.9">D</text>
<text x="285.3" y="185.9">D</text>
<text x="35" y="199.9">1</text>
<text x="85" y="199.9">2</text>
<text x="135" y="199.9">3</text>
<text x="185" y="199.9">4</text>
<text x="235" y="199.9">5</text>
<text x="285" y="199.9">6</text>
</g>
<g font-size="1.8" fill="#006464">
<text x="33.5" y="27">VBUS</text>
<text x="59.8" y="28.8">U6</text>
<text x="95.4" y="28.8">U7</text>
<text x="111.8" y="27">+5V</text>
<text x="133.5" y="29.5">U8</text>
<text x="148.9" y="27">VCC</text>
<text x="175.3" y="27">+5V</text>
<text x="189.3" y="27">PWR_FLAG</text>
<text x="207.1" y="29.5">U9</text>
<text x="240.9" y="27">+3V3</text>
<text x="246.5" y="27">PWR_FLAG</text>
<text x="57.3" y="31.4">FPF2286</text>
<text x="92.9" y="31.4">FPF1048</text>
<text x="129.2" y="32">TPS22916CN</text>
<text x="181.2" y="31.4">FB1</text>
<text x="204" y="32">FAN53610</text>
<text x="221.8" y="32.6">1uH</text>
<text x="222.5" y="30.1">L1</text>
<text x="234.5" y="31.4">FB2</text>
<text x="42.4" y="40.3">3.83k</text>
<text x="43.5" y="37.7">R15</text>
<text x="53.8" y="36.4">IN</text>
<text x="53.8" y="41.5">OVLO</text>
<text x="64.3" y="36.4">OUT</text>
<text x="89.4" y="36.4">VIN</text>
<text x="89.4" y="41.5">ON</text>
<text x="98.7" y="36.4">VOUT</text>
<text x="130.6" y="36.4">VIN</text>
<text x="130.6" y="41.5">ON</text>
<text x="135" y="36.4">OUT</text>
<text x="170.4" y="41.5">BLM18KG601SN1</text>
<text x="187" y="41.5">C12</text>
<text x="201.2" y="41.5">MODE</text>
<text x="201.2" y="36.4">VIN</text>
<text x="201.2" y="39">EN</text>
<text x="212.5" y="36.4">SW</text>
<text x="213" y="41.5">FB</text>
<text x="233.9" y="41.5">BLM18KG601SN1</text>
<text x="256.7" y="37.1">TP1</text>
<text x="37.1" y="46.6">1uF</text>
<text x="37.1" y="44.1">C13</text>
<text x="49.7" y="46.6">1k</text>
<text x="49.8" y="44.1">R16</text>
<text x="61.6" y="42.9" transform="rotate(-90 61.6 42.9)">GND</text>
<text x="85.3" y="46.6">1uF</text>
<text x="85.4" y="44.1">C14</text>
<text x="97.2" y="42.9" transform="rotate(-90 97.2 42.9)">GND</text>
<text x="110.7" y="46.6">1uF</text>
<text x="110.8" y="44.1">C15</text>
<text x="122.2" y="46.6">1uF</text>
<text x="122.2" y="44.1">C16</text>
<text x="135.3" y="42.4" transform="rotate(-90 135.3 42.4)">GND</text>
<text x="150.1" y="46.6">1uF</text>
<text x="150.2" y="44.1">C17</text>
<text x="185.8" y="46.6">2.2uF</text>
<text x="208.9" y="42.9" transform="rotate(-90 208.9 42.9)">GND</text>
<text x="228.9" y="44.1">C18</text>
<text x="39.8" y="53.5">GND</text>
<text x="46.2" y="53.5">GND</text>
<text x="58.9" y="53.5">GND</text>
<text x="81.7" y="53.5">GND</text>
<text x="94.4" y="53.5">GND</text>
<text x="107.1" y="53.5">GND</text>
<text x="118.6" y="53.5">GND</text>
<text x="132.5" y="53.5">GND</text>
<text x="146.5" y="53.5">GND</text>
<text x="228.9" y="49.1">10uF</text>
<text x="92.2" y="59.3">FPF2495C</text>
<text x="94.9" y="56.8">U10</text>
<text x="129.2" y="59.9">TPS22916CN</text>
<text x="133" y="57.4">U11</text>
<text x="189.7" y="56.1">GND GND</text>
<text x="206.2" y="56.1">GND</text>
<text x="226.5" y="56.1">GND</text>
<text x="89.4" y="64.4">VOUT</text>
<text x="100.7" y="64.4">VIN</text>
<text x="130.6" y="64.4">OUT</text>
<text x="135.7" y="64.4">VIN</text>
<text x="175.3" y="63.8">+5V</text>
<text x="189.3" y="63.8">PWR_FLAG</text>
<text x="240.9" y="63.8">+1V2</text>
<text x="246.5" y="63.8">PWR_FLAG</text>
<text x="89.4" y="69.5">~{FLAG}</text>
<text x="97.2" y="70.9" transform="rotate(-90 97.2 70.9)">GND</text>
<text x="99.7" y="69.5">ISET</text>
<text x="101" y="66.9">ON</text>
<text x="135.3" y="70.4" transform="rotate(-90 135.3 70.4)">GND</text>
<text x="136" y="69.5">ON</text>
<text x="181.2" y="68.2">FB3</text>
<text x="204" y="68.8">FAN53611</text>
<text x="206.7" y="66.3">U12</text>
<text x="220.9" y="69.5">470nH</text>
<text x="222.5" y="66.9">L2</text>
<text x="234.5" y="68.2">FB4</text>
<text x="79" y="74.5">1uF</text>
<text x="79" y="72">C19</text>
<text x="105.6" y="74.5">1uF</text>
<text x="105.7" y="72">C20</text>
<text x="116.1" y="72.1">R17</text>
<text x="116.3" y="74.4">1.07k</text>
<text x="201.2" y="73.3">VIN</text>
<text x="201.2" y="75.8">EN</text>
<text x="212.5" y="73.3">SW</text>
<text x="256.7" y="72.6">TP2</text>
<text x="81.7" y="81.5">GND</text>
<text x="94.7" y="81.5">GND</text>
<text x="107.1" y="81.5">GND</text>
<text x="112.5" y="81.5">GND</text>
<text x="132.5" y="81.5">GND</text>
<text x="170.4" y="78.4">BLM18KG601SN1</text>
<text x="185.8" y="83.4">2.2uF</text>
<text x="187" y="78.4">C21</text>
<text x="201.2" y="78.4">MODE</text>
<text x="208.9" y="79.8" transform="rotate(-90 208.9 79.8)">GND</text>
<text x="213" y="78.4">FB</text>
<text x="228.9" y="80.9">C22</text>
<text x="233.9" y="78.4">BLM18KG601SN1</text>
<text x="228.9" y="86">10uF</text>
<text x="189.7" y="92.9">GND GND</text>
<text x="206.2" y="92.9">GND</text>
<text x="226.5" y="92.9">GND</text>
<text x="58" y="101.9">+3V3</text>
<text x="84.2" y="101.9">VCCA</text>
<text x="99.9" y="101.9">+3V3</text>
<text x="126.6" y="101.9">+2V5</text>
<text x="171.5" y="101.9">+5V</text>
<text x="197.3" y="101.9">VDDA</text>
<text x="212.9" y="101.9">+3V3</text>
<text x="239.2" y="101.9">VDDD</text>
<text x="65" y="107">NCP163AMX120TBG</text>
<text x="72" y="104.6">U13</text>
<text x="106.9" y="107">NCP115AMX250TCG</text>
<text x="113.9" y="104.6">U14</text>
<text x="178" y="107">NCP163AMX330TBG</text>
<text x="185.1" y="104.6">U15</text>
<text x="220" y="107">NCP163AMX120TBG</text>
<text x="227" y="104.6">U16</text>
<text x="69.6" y="111.4">IN</text>
<text x="74" y="111.4">OUT</text>
<text x="91.6" y="110.7">TP3</text>
<text x="111.5" y="111.4">IN</text>
<text x="115.9" y="111.4">OUT</text>
<text x="133.5" y="110.7">TP4</text>
<text x="182.6" y="111.4">IN</text>
<text x="187" y="111.4">OUT</text>
<text x="204.7" y="110.7">TP5</text>
<text x="224.5" y="111.4">IN</text>
<text x="228.9" y="111.4">OUT</text>
<text x="246.6" y="110.7">TP6</text>
<text x="57.5" y="117.7">C23</text>
<text x="69.6" y="116.5">EN</text>
<text x="74.3" y="117.3" transform="rotate(-90 74.3 117.3)">GND</text>
<text x="86.5" y="117.8">C24</text>
<text x="99.4" y="117.7">C25</text>
<text x="111.5" y="116.5">EN</text>
<text x="116.2" y="117.3" transform="rotate(-90 116.2 117.3)">GND</text>
<text x="128.4" y="117.8">C26</text>
<text x="170.5" y="117.7">C27</text>
<text x="182.6" y="116.5">EN</text>
<text x="187.3" y="117.3" transform="rotate(-90 187.3 117.3)">GND</text>
<text x="199.5" y="117.8">C28</text>
<text x="212.4" y="117.7">C29</text>
<text x="224.5" y="116.5">EN</text>
<text x="229.2" y="117.3" transform="rotate(-90 229.2 117.3)">GND</text>
<text x="241.4" y="117.8">C30</text>
<text x="57.4" y="120.3">1uF</text>
<text x="86.4" y="120.1">1uF</text>
<text x="99.3" y="120.3">1uF</text>
<text x="128.3" y="120.1">1uF</text>
<text x="170.4" y="120.3">1uF</text>
<text x="199.4" y="120.1">1uF</text>
<text x="212.3" y="120.3">1uF</text>
<text x="241.3" y="120.1">1uF</text>
<text x="60.1" y="128.5">GND</text>
<text x="71.6" y="128.5">GND</text>
<text x="81.7" y="128.5">GND</text>
<text x="102" y="128.5">GND</text>
<text x="113.5" y="128.5">GND</text>
<text x="123.6" y="128.5">GND</text>
<text x="173.2" y="128.5">GND</text>
<text x="184.6" y="128.5">GND</text>
<text x="194.8" y="128.5">GND</text>
<text x="215.1" y="128.5">GND</text>
<text x="226.5" y="128.5">GND</text>
<text x="236.7" y="128.5">GND</text>
<text x="75.3" y="138.7">VCCA</text>
<text x="93.5" y="138.7">+2V5</text>
<text x="136.3" y="141.3">VCCA +2V5</text>
<text x="149.6" y="142.7" transform="rotate(-90 149.6 142.7)">+1V2</text>
<text x="152.1" y="142.7" transform="rotate(-90 152.1 142.7)">+1V2</text>
<text x="154.5" y="141.3">+1V2</text>
<text x="189.3" y="138.7">+5V</text>
<text x="205.9" y="138.7">VCBT</text>
<text x="213.5" y="143.8">TP7</text>
<text x="224.4" y="138.7">+3V3</text>
<text x="235.1" y="138.7">VCBT</text>
<text x="251.6" y="143.2">TP8</text>
<text x="72.7" y="149.5">C31</text>
<text x="82.9" y="149.5">C32</text>
<text x="91.7" y="149.2">C33</text>
<text x="98.1" y="149.2">C34</text>
<text x="104.4" y="149.2">C35</text>
<text x="110.8" y="149.2">C36</text>
<text x="194" y="145.7">R18</text>
<text x="202.2" y="145.7">1k</text>
<text x="232.5" y="148.8">PWR_FLAG</text>
<text x="246.8" y="148.8">GND</text>
<text x="72.6" y="152">1uF</text>
<text x="83" y="152">0.1uF</text>
<text x="90.2" y="152.3">0.1uF</text>
<text x="96.6" y="152.3">0.1uF</text>
<text x="102.9" y="152.3">0.1uF</text>
<text x="109.3" y="152.3">0.1uF</text>
<text x="194" y="150.7">R20</text>
<text x="201.5" y="150.7">6.2k</text>
<text x="211.7" y="150.7">R19</text>
<text x="219.7" y="150.7">NC</text>
<text x="156.8" y="161.8" transform="rotate(-90 156.8 161.8)">VCC[13]</text>
<text x="188.4" y="161.5">GND</text>
<text x="79.4" y="162.8">GND</text>
<text x="112.5" y="162.8">GND</text>
<text x="139.1" y="163.1" transform="rotate(-90 139.1 163.1)">VCCA0[2]</text>
<text x="141.6" y="166.8" transform="rotate(-90 141.6 166.8)">VCCAUXA0[2]</text>
<text x="144.1" y="164.6" transform="rotate(-90 144.1 164.6)">VCCAUX[4]</text>
<text x="37.7" y="169.2">+1V2</text>
<text x="55.4" y="169.2">+1V2</text>
<text x="73.2" y="169.2">+1V2</text>
<text x="91" y="169.2">+1V2</text>
<text x="108.8" y="169.2">+1V2</text>
<text x="146.7" y="170.2" transform="rotate(-90 146.7 170.2)">VCCHRX0_D0CH0</text>
<text x="149.2" y="170.2" transform="rotate(-90 149.2 170.2)">VCCHRX1_D0CH1</text>
<text x="151.8" y="170" transform="rotate(-90 151.8 170)">VCCHTX0_D0CH0</text>
<text x="154.3" y="170" transform="rotate(-90 154.3 170)">VCCHTX1_D0CH1</text>
<text x="34.6" y="180">C37</text>
<text x="44.8" y="180">C38</text>
<text x="52.4" y="180">C39</text>
<text x="62.5" y="180">C40</text>
<text x="70.2" y="180">C41</text>
<text x="80.3" y="180">C42</text>
<text x="87.9" y="180">C43</text>
<text x="98.1" y="180">C44</text>
<text x="105.7" y="180">C45</text>
<text x="115.9" y="180">C46</text>
<text x="34.5" y="182.5">1uF</text>
<text x="44.9" y="182.5">0.1uF</text>
<text x="52.3" y="182.5">1uF</text>
<text x="62.6" y="182.5">0.1uF</text>
<text x="70.1" y="182.5">1uF</text>
<text x="80.4" y="182.5">0.1uF</text>
<text x="87.9" y="182.5">1uF</text>
<text x="98.2" y="182.5">0.1uF</text>
<text x="105.6" y="182.5">1uF</text>
<text x="116" y="182.5">0.1uF</text>
<text x="148" y="182.1" transform="rotate(-90 148 182.1)">GND[109]</text>
<text x="41.3" y="193.2">GND</text>
<text x="59.1" y="193.2">GND</text>
<text x="76.9" y="193.2">GND</text>
<text x="94.7" y="193.2">GND</text>
<text x="112.5" y="193.2">GND</text>
<text x="145.5" y="193.2">GND</text>
</g>
<g font-size="1.8" fill="#0000c2">
<text x="45.7" y="32">OVLO</text>
<text x="45.7" y="34">5.75V</text>
<text x="81.3" y="59.9">OVLO</text>
<text x="81.3" y="61.9">5.8V</text>
<text x="118.1" y="77.7">ILIM</text>
<text x="118.1" y="79.7">900mA</text>
<text x="210.8" y="154.4">CBT - 4.3V: 1k/NC/6.2k</text>
<text x="210.8" y="156.4">CBTD - 5V: 0/NC/NC</text>
<text x="210.8" y="158.5">CB3T - 3.3V: NC/0/NC</text>
<text x="43.2" y="175">VCC_CH0</text>
<text x="61" y="175">VCC_CH1</text>
</g>
<g font-size="1.8" fill="#a90000">
<text x="50.9" y="35.6">A2</text>
<text x="68.7" y="35.6">A1</text>
<text x="86.5" y="35.6">A2</text>
<text x="104.3" y="35.6">A1</text>
<text x="127.1" y="35.6">A2</text>
<text x="139.8" y="35.6">A1</text>
<text x="198.3" y="35.6">A2</text>
<text x="216" y="35.6">B1</text>
<text x="50.9" y="40.6">C2</text>
<text x="86.5" y="40.6">C2</text>
<text x="127.1" y="40.6">B2</text>
<text x="198.3" y="40.6">A1</text>
<text x="198.3" y="38.1">B2</text>
<text x="216" y="40.6">C1</text>
<text x="60.7" y="45.8" transform="rotate(-90 60.7 45.8)">C1</text>
<text x="96.3" y="45.8" transform="rotate(-90 96.3 45.8)">C1</text>
<text x="134.4" y="45.8" transform="rotate(-90 134.4 45.8)">B1</text>
<text x="208" y="45.8" transform="rotate(-90 208 45.8)">C2</text>
<text x="86.5" y="63.5">A3</text>
<text x="104.3" y="63.5">A1</text>
<text x="127.1" y="63.5">A1</text>
<text x="139.8" y="63.5">A2</text>
<text x="86.5" y="68.6">C1</text>
<text x="104.3" y="68.6">C2</text>
<text x="104.3" y="66">C3</text>
<text x="139.8" y="68.6">B2</text>
<text x="96.3" y="73.8" transform="rotate(-90 96.3 73.8)">A2</text>
<text x="134.4" y="73.8" transform="rotate(-90 134.4 73.8)">B1</text>
<text x="198.3" y="77.5">A1</text>
<text x="198.3" y="72.4">A2</text>
<text x="198.3" y="74.9">B2</text>
<text x="216" y="72.4">B1</text>
<text x="216" y="77.5">C1</text>
<text x="208" y="82.7" transform="rotate(-90 208 82.7)">C2</text>
<text x="66.8" y="110.5">4</text>
<text x="79.5" y="110.5">1</text>
<text x="108.7" y="110.5">4</text>
<text x="121.4" y="110.5">1</text>
<text x="179.8" y="110.5">4</text>
<text x="192.5" y="110.5">1</text>
<text x="221.8" y="110.5">4</text>
<text x="234.5" y="110.5">1</text>
<text x="66.8" y="115.6">3</text>
<text x="108.7" y="115.6">3</text>
<text x="179.8" y="115.6">3</text>
<text x="221.8" y="115.6">3</text>
<text x="73.4" y="120.1" transform="rotate(-90 73.4 120.1)">2</text>
<text x="115.3" y="120.1" transform="rotate(-90 115.3 120.1)">2</text>
<text x="186.4" y="120.1" transform="rotate(-90 186.4 120.1)">2</text>
<text x="228.3" y="120.1" transform="rotate(-90 228.3 120.1)">2</text>
<text x="138.2" y="153.6" transform="rotate(-90 138.2 153.6)">P10</text>
<text x="140.7" y="153.1" transform="rotate(-90 140.7 153.1)">R3</text>
<text x="143.3" y="153.1" transform="rotate(-90 143.3 153.1)">E6</text>
<text x="145.8" y="153.1" transform="rotate(-90 145.8 153.1)">U8</text>
<text x="148.3" y="153.1" transform="rotate(-90 148.3 153.1)">U6</text>
<text x="150.9" y="153.6" transform="rotate(-90 150.9 153.6)">U12</text>
<text x="153.4" y="153" transform="rotate(-90 153.4 153)">T5</text>
<text x="156" y="153" transform="rotate(-90 156 153)">J4</text>
<text x="147.1" y="186.2" transform="rotate(-90 147.1 186.2)">G2</text>
</g>
<g font-size="1.8" fill="#725600">
<text x="72.5" y="41.5">EN_SNK</text>
<text x="114.4" y="41.5">EN_VCC</text>
<text x="72.5" y="69.5">~{FAULT}</text>
<text x="113.4" y="66.9">EN_SRC</text>
</g>
</svg>
